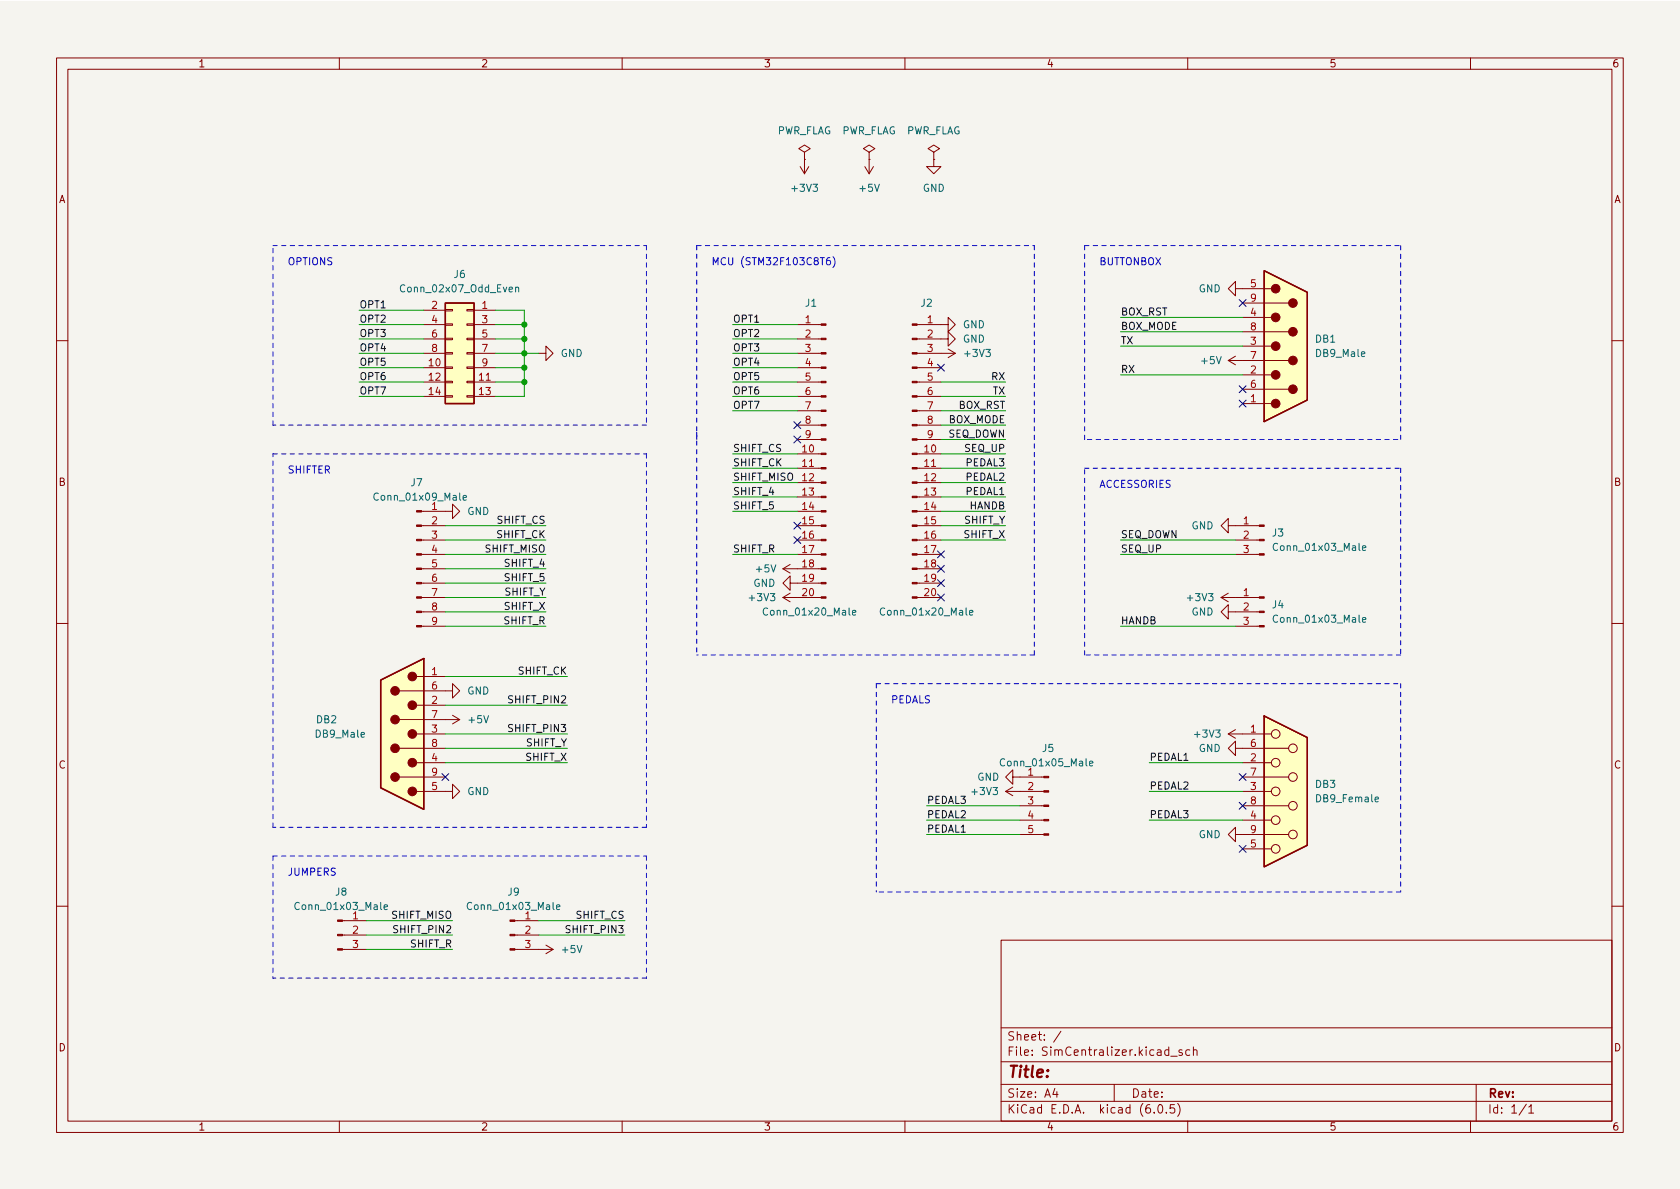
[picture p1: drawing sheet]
<svg xmlns="http://www.w3.org/2000/svg" width="297mm" height="210mm" viewBox="0 0 297 210" stroke-linecap="round" stroke-linejoin="round" font-family="sans-serif">
<path d="M0 .2h297v210.1h-297z" fill="#f5f4ef" stroke="#f5f4ef" stroke-width=".18"/>
<g fill="none" stroke="#840000" stroke-width=".18">
<path d="M10 10.2h277v190.1h-277zM12 12.2h273v186.1h-273zM60 10.2v2M110 10.2v2M160 10.2v2M210 10.2v2M260 10.2v2M141.5 29.5l.7 1.2M142.2 26.9l1.1-.6-1.1-.7-1 .7 1 .6v1.3M142.2 28.2h.1M142.2 28.2v2.5M143 29.5l-.8 1.2"/>
<path d="M152.9 29.5l.8 1.2M153.7 26.9l1-.6-1-.7-1 .7 1 .6v1.3M153.7 28.2h.1M153.7 28.2v2.5M154.4 29.5l-.7 1.2M165.1 28.2v1.3h1.3l-1.3 1.2-1.3-1.2h1.3M165.1 26.9l1-.6-1-.7-1 .7 1 .6v1.3M165.1 28.2h.1M74.9 54.9h3.8M74.9 57.4h3.8M74.9 59.9h3.8M78.7 59.8h1.3v.3h-1.3z"/>
<path d="M78.7 57.3h1.3v.2h-1.3zM78.7 54.7h1.3v.3h-1.3zM82.5 59.8h1.3v.3h-1.3zM82.5 57.3h1.3v.2h-1.3zM82.5 54.7h1.3v.3h-1.3zM83.8 54.9h3.8M83.8 57.4h3.8M83.8 59.9h3.8M141 57.4h4.2M141 59.9h4.2M162.2 57.4h5.4v-1.3l1.3 1.3-1.3 1.3v-1.3M162.2 59.9h5.4v-1.2l1.3 1.2-1.3 1.3v-1.3"/>
<path d="M218.4 51v-1.2l-1.2 1.2 1.2 1.3v-1.3h6.4M219.7 58.7h8.1M219.7 56.1h5.1M219.7 53.6h8.1M10 60.2h2M74.9 65h3.8M74.9 67.6h3.8M74.9 70.1h3.8M74.9 62.5h3.8M78.7 70h1.3v.2h-1.3zM78.7 67.4h1.3v.3h-1.3zM78.7 64.9h1.3v.2h-1.3z"/>
<path d="M78.7 62.4h1.3v.2h-1.3zM82.5 70h1.3v.2h-1.3zM82.5 67.4h1.3v.3h-1.3zM82.5 64.9h1.3v.2h-1.3zM82.5 62.4h1.3v.2h-1.3zM83.8 65h3.8M83.8 67.6h3.8M83.8 70.1h3.8M83.8 62.5h3.8M95.2 62.5h1.3v-1.3l1.3 1.3-1.3 1.2v-1.2M141 65h4.2M141 67.6h4.2"/>
<path d="M141 70.1h4.2M141 62.5h4.2M141 77.7h4.2M141 75.2h4.2M141 72.6h4.2M162.2 65h4.2M162.2 67.6h4.2M162.2 70.1h4.2M162.2 62.5h6.7M162.2 77.7h4.2M162.2 75.2h4.2M162.2 72.6h4.2"/>
<path d="M167.6 61.7l1.3 .8M168.9 62.5l-1.3 .7M217.2 63.7h10.6M217.2 63.7l1.2 .8M218.4 63l-1.2 .7M219.7 71.4h5.1M219.7 68.8h8.1M219.7 66.3h5.1M219.7 61.2h5.1M285 60.2h2M74.5 90.4h5.5v-1.3l1.3 1.3-1.3 1.3v-1.3M74.5 98h4.2"/>
<path d="M74.5 95.5h4.2M74.5 93h4.2M139.7 99.8l-1.3 .8M141 98h4.2M141 95.5h4.2M141 93h4.2M141 90.4h4.2M141 87.9h4.2M141 85.3h4.2M141 82.8h4.2M141 80.3h4.2M162.2 98h4.2"/>
<path d="M162.2 95.5h4.2M162.2 93h4.2M162.2 90.4h4.2M162.2 87.9h4.2M162.2 85.3h4.2M162.2 82.8h4.2M162.2 80.3h4.2M217.2 93v1.2l-1.3-1.2 1.3-1.3v1.3h5.5M218.4 98h4.3M218.4 95.5h4.3M10 110.2h2M73.7 119.6h5"/>
<path d="M74.5 110.7h4.2M74.5 108.2h4.2M74.5 105.7h4.2M74.5 100.6h4.2M74.5 103.1h4.2M138.4 105.7h6.8M138.4 105.7l1.3 .7M138.4 100.6l1.3 .7M138.4 100.6h6.8M139.7 103.1v-1.3l-1.3 1.3 1.3 1.3v-1.3h5.5M139.7 104.9l-1.3 .8M162.2 105.7h4.2"/>
<path d="M162.2 100.6h4.2M162.2 103.1h4.2M215.9 105.7h6.8M215.9 105.7l1.3 .7M217.2 108.2v1.3l-1.3-1.3 1.3-1.3v1.3h5.5M217.2 104.9l-1.3 .8M218.4 110.7h4.3M285 110.2h2M70.6 122.2h9.4v-1.3l1.3 1.3-1.3 1.2v-1.2M70.6 137.4h8.1M70.6 132.3h8.1M70.6 127.2h10.7"/>
<path d="M73.7 139.9h6.3v-1.2l1.3 1.2-1.3 1.3v-1.3M73.7 134.9h5M73.7 129.8h5M73.7 124.7h5M80 126.5l1.3 .7M81.3 127.2l-1.3 .8M177.8 139.9l1.3 .8M177.8 139.9h6.8M179.1 137.4v-1.3l-1.3 1.3 1.3 1.3v-1.3h5.5M179.1 139.2l-1.3 .7M217.2 129.8h7.6M217.2 129.8l1.2 .8"/>
<path d="M218.4 132.3v-1.2l-1.2 1.2 1.2 1.3v-1.3h9.4M218.4 129l-1.2 .8M219.7 139.9h5.1M219.7 137.4h8.1M219.7 134.9h5.1M180.3 147.6h4.3M180.3 145h4.3M180.3 142.5h4.3M218.4 147.6v-1.3l-1.2 1.3 1.2 1.2v-1.2h9.4M219.7 150.1h5.1M219.7 145h5.1M219.7 142.5h8.1"/>
<path d="M10 160.2h2M60.6 167.9h4.2M60.6 165.3h4.2M60.6 162.8h4.2M91 167.9h6.8M91 165.3h4.2M91 162.8h4.2M96.5 167.1l1.3 .8M97.8 167.9l-1.3 .8M177 166.3h108v32h-108zM285 160.2h2M60 198.3v2"/>
<path d="M110 198.3v2M160 198.3v2M177 194.8h108M177 191.8h108M177 187.8h108M177 181.8h108M186.5 192.5l-.4 1h1M186.9 193v1M187.6 182.4l-1.3 1.9M197 191.8v3M204.1 196.7v.1M204.9 195.4l.2-.1a.81 .81 0 0 1 .6 .7 .81 .81 0 0 1-.3 .8h-.2a.81 .81 0 0 1-.6-.6 .81 .81 0 0 1 .3-.8z"/>
<path d="M206.2 196.7v.1M207 186.8h1.1M207.6 195.3h-.7v.7l.2-.1 .5 .1 .1 .2-.1 .5-.2 .1-.5-.1M208.2 195.1a1.72 1.72 0 0 1 0 2.3M209 185.7l-.4-.1-.2 .2 .1 .3 .5 .1v.4h-.6M210 198.3v2M210.4 185.7l-.5-.1-.3 .3v.4l.2 .3h.6M211 185.8l.2-.2 .4 .1v.9M211 185.1v1.5M260 198.3v2M261 191.8v6.5M269.9 195.3l-1.3 1.9"/>
<path d="M270.3 195.8l.4-.5v1.5M270.3 196.8h.9"/>
<circle cx="225.6" cy="134.9" r=".76"/>
<circle cx="225.6" cy="129.8" r=".76"/>
<circle cx="225.6" cy="139.9" r=".76"/>
<circle cx="228.6" cy="137.4" r=".76"/>
<circle cx="228.6" cy="132.3" r=".76"/>
<circle cx="225.6" cy="150.1" r=".76"/>
<circle cx="225.6" cy="145" r=".76"/>
<circle cx="228.6" cy="147.6" r=".76"/>
<circle cx="228.6" cy="142.5" r=".76"/>
</g>
<g fill="#ffffc2" stroke="#ffffc2" stroke-width=".18">
<path d="M78.7 53.6h5.1v17.8h-5.1z"/>
<path d="M223.5 126.6l7.6 3.8v19.1l-7.6 3.8z"/>
<path d="M223.5 47.9l7.6 3.8v19l-7.6 3.8z"/>
<path d="M67.3 120.3l7.6-3.8v26.6l-7.6-3.8z"/>
</g>
<path d="M78.7 53.6h5.1v17.8h-5.1zM223.5 47.9l7.6 3.8v19l-7.6 3.8zM67.3 120.3l7.6-3.8v26.6l-7.6-3.8zM223.5 126.6l7.6 3.8v19.1l-7.6 3.8z" fill="none" stroke="#840000" stroke-width=".25"/>
<path d="M91.2 50.9l.1-.1h.4v.8M91.2 50.8v.8M81.9 88l.6-.1-.1-.2-.3-.1-.2 .2v.6h.5M240.9 96.9l.6-.1-.1-.2-.3-.1-.2 .2 .1 .6h.4M150.7 108.3l.6-.1v-.2l-.4-.1-.2 .2 .1 .6h.5M171.4 108.3l.6-.1v-.2l-.4-.1-.2 .2 .1 .6h.5M240.9 109.6l.6-.1-.1-.2-.3-.1-.2 .2 .1 .6h.4M192.6 135l.6-.1v-.2l-.4-.1-.2 .2 .1 .6h.5M67.9 160.4l.6-.1v-.2l-.4-.1-.2 .2 .1 .6h.5M98.4 160.4l.6-.1-.1-.2-.3-.1-.2 .2 .1 .6h.4" fill="none" stroke="#006464" stroke-width=".18"/>
<g fill="#840000" stroke="#840000" stroke-width=".18">
<path d="M90.2 167.8h.8v.2h-.8z"/>
<path d="M90.2 165.2h.8v.3h-.8z"/>
<path d="M90.2 162.7h.8v.2h-.8z"/>
<path d="M59.7 167.8h.9v.2h-.9z"/>
<path d="M59.7 165.2h.9v.3h-.9z"/>
<path d="M59.7 162.7h.9v.2h-.9z"/>
<path d="M222.7 110.6h.8v.3h-.8z"/>
<path d="M222.7 108.1h.8v.2h-.8z"/>
<path d="M222.7 105.5h.8v.3h-.8z"/>
<path d="M222.7 97.9h.8v.3h-.8z"/>
<path d="M222.7 95.4h.8v.2h-.8z"/>
<path d="M222.7 92.8h.8v.3h-.8z"/>
<path d="M184.6 147.4h.8v.3h-.8z"/>
<path d="M184.6 144.9h.8v.3h-.8z"/>
<path d="M184.6 142.4h.8v.2h-.8z"/>
<path d="M184.6 139.8h.8v.3h-.8z"/>
<path d="M184.6 137.3h.8v.2h-.8z"/>
<path d="M161.3 105.5h.9v.3h-.9z"/>
<path d="M161.3 103h.9v.2h-.9z"/>
<path d="M161.3 100.5h.9v.2h-.9z"/>
<path d="M161.3 97.9h.9v.3h-.9z"/>
<path d="M161.3 95.4h.9v.2h-.9z"/>
<path d="M161.3 92.8h.9v.3h-.9z"/>
<path d="M161.3 90.3h.9v.2h-.9z"/>
<path d="M161.3 87.8h.9v.2h-.9z"/>
<path d="M161.3 85.2h.9v.3h-.9z"/>
<path d="M161.3 82.7h.9v.2h-.9z"/>
<path d="M161.3 80.1h.9v.3h-.9z"/>
<path d="M161.3 77.6h.9v.2h-.9z"/>
<path d="M161.3 75.1h.9v.2h-.9z"/>
<path d="M161.3 72.5h.9v.3h-.9z"/>
<path d="M161.3 70h.9v.2h-.9z"/>
<path d="M161.3 67.4h.9v.3h-.9z"/>
<path d="M161.3 64.9h.9v.2h-.9z"/>
<path d="M161.3 62.4h.9v.2h-.9z"/>
<path d="M161.3 59.8h.9v.3h-.9z"/>
<path d="M161.3 57.3h.9v.2h-.9z"/>
<path d="M145.2 105.5h.8v.3h-.8z"/>
<path d="M145.2 103h.8v.2h-.8z"/>
<path d="M145.2 100.5h.8v.2h-.8z"/>
<path d="M145.2 97.9h.8v.3h-.8z"/>
<path d="M145.2 95.4h.8v.2h-.8z"/>
<path d="M145.2 92.8h.8v.3h-.8z"/>
<path d="M145.2 90.3h.8v.2h-.8z"/>
<path d="M145.2 87.8h.8v.2h-.8z"/>
<path d="M145.2 85.2h.8v.3h-.8z"/>
<path d="M145.2 82.7h.8v.2h-.8z"/>
<path d="M145.2 80.1h.8v.3h-.8z"/>
<path d="M145.2 77.6h.8v.2h-.8z"/>
<path d="M145.2 75.1h.8v.2h-.8z"/>
<path d="M145.2 72.5h.8v.3h-.8z"/>
<path d="M145.2 70h.8v.2h-.8z"/>
<path d="M145.2 67.4h.8v.3h-.8z"/>
<path d="M145.2 64.9h.8v.2h-.8z"/>
<path d="M145.2 62.4h.8v.2h-.8z"/>
<path d="M145.2 59.8h.8v.3h-.8z"/>
<path d="M145.2 57.3h.8v.2h-.8z"/>
<path d="M73.7 110.6h.8v.3h-.8z"/>
<path d="M73.7 108.1h.8v.2h-.8z"/>
<path d="M73.7 105.5h.8v.3h-.8z"/>
<path d="M73.7 103h.8v.2h-.8z"/>
<path d="M73.7 100.5h.8v.2h-.8z"/>
<path d="M73.7 97.9h.8v.3h-.8z"/>
<path d="M73.7 95.4h.8v.2h-.8z"/>
<path d="M73.7 92.8h.8v.3h-.8z"/>
<path d="M73.7 90.3h.8v.2h-.8z"/>
<circle cx="225.6" cy="71.4" r=".76"/>
<circle cx="225.6" cy="66.3" r=".76"/>
<circle cx="225.6" cy="61.2" r=".76"/>
<circle cx="225.6" cy="56.1" r=".76"/>
<circle cx="225.6" cy="51" r=".76"/>
<circle cx="228.6" cy="68.8" r=".76"/>
<circle cx="228.6" cy="63.7" r=".76"/>
<circle cx="228.6" cy="58.7" r=".76"/>
<circle cx="228.6" cy="53.6" r=".76"/>
<circle cx="72.9" cy="119.6" r=".76"/>
<circle cx="72.9" cy="124.7" r=".76"/>
<circle cx="72.9" cy="129.8" r=".76"/>
<circle cx="72.9" cy="134.9" r=".76"/>
<circle cx="72.9" cy="139.9" r=".76"/>
<circle cx="69.8" cy="122.2" r=".76"/>
<circle cx="69.8" cy="127.2" r=".76"/>
<circle cx="69.8" cy="132.3" r=".76"/>
<circle cx="69.8" cy="137.4" r=".76"/>
</g>
<path d="M146.7 45.6h-.3a.86 .86 0 0 0 0 1.2l.4-.1 .1-.4-.3-.3h-.2l-.3 .3M147.3 45.4a1.46 1.46 0 0 1 0 1.9" fill="none" stroke="#0000c2" stroke-width=".18"/>
<g fill="none" stroke="#0000c2" stroke-width=".18" stroke-dasharray=".8 .8">
<path d="M48.3 43.4h66M114.3 43.4v31.8M123.2 43.4h59.7M182.9 43.4v72.4M191.8 43.4h55.8M247.6 43.4v34.3M48.3 75.2v-31.8M114.3 75.2h-66M123.2 76.4v39.4M123.2 77.7v-34.3M191.8 77.7v-34.3M238.8 77.7h-47"/>
<path d="M238.8 77.7h8.8M48.3 80.3h66M114.3 80.3v66M191.8 82.8h55.8M247.6 82.8v33M182.9 115.8h-59.7M191.8 115.8v-33M247.6 115.8h-55.8M154.9 120.9h92.7M154.9 120.9v36.8M247.6 120.9v36.8M48.3 146.3v-66"/>
<path d="M48.3 151.4h66M48.3 151.4v21.6M114.3 151.4v21.6M114.3 146.3h-66M247.6 157.7h-92.7M114.3 173h-66"/>
</g>
<g fill="none" stroke="#009600" stroke-width=".18">
<path d="M63.5 57.4h11.4M63.5 59.9h11.4M63.5 54.9h11.4M87.6 54.9h5.1v15.2h-5.1M87.6 57.4h5.1M87.6 59.9h5.1M129.5 57.4h11.5M129.5 59.9h11.5M198.1 58.7h21.6M198.1 56.1h21.6M63.5 67.6h11.4M63.5 65h11.4"/>
<path d="M63.5 62.5h11.4M63.5 70.1h11.4M87.6 67.6h5.1M87.6 65h5.1M87.6 62.5h7.6M129.5 67.6h11.5M129.5 65h11.5M129.5 62.5h11.5M129.5 70.1h11.5M129.5 72.6h11.5M166.4 67.6h11.4M166.4 70.1h11.4"/>
<path d="M166.4 77.7h11.4M166.4 75.2h11.4M166.4 72.6h11.4M198.1 66.3h21.6M198.1 61.2h21.6M78.7 95.5h17.8M78.7 98h17.8M78.7 93h17.8M129.5 98h11.5M129.5 87.9h11.5M129.5 85.3h11.5M129.5 90.4h11.5"/>
<path d="M129.5 80.3h11.5M129.5 82.8h11.5M166.4 95.5h11.4M166.4 87.9h11.4M166.4 93h11.4M166.4 85.3h11.4M166.4 90.4h11.4M166.4 80.3h11.4M166.4 82.8h11.4M198.1 95.5h20.3M198.1 98h20.3M78.7 110.7h17.8"/>
<path d="M78.7 103.1h17.8M78.7 105.7h17.8M78.7 100.6h17.8M78.7 119.6h21.6M78.7 108.2h17.8M198.1 110.7h20.3M78.7 124.7h21.6M78.7 134.9h21.6M78.7 132.3h21.6M78.7 129.8h21.6M203.2 134.9h16.5M203.2 139.9h16.5"/>
<path d="M163.8 145h16.5M163.8 142.5h16.5M163.8 147.6h16.5M203.2 145h16.5M64.8 162.8h15.2M64.8 165.3h15.2M64.8 167.9h15.2M95.2 162.8h15.3M95.2 165.3h15.3"/>
</g>
<g fill="none" stroke="#000084" stroke-width=".18">
<path d="M219.1 53l1.2 1.2M220.3 53l-1.2 1.2M140.4 77.1l1.2 1.2M140.4 74.6l1.2 1.2M141.6 74.6l-1.2 1.2M141.6 77.1l-1.2 1.2M165.8 64.4l1.2 1.2M167 64.4l-1.2 1.2M219.1 68.2l1.2 1.2M219.1 70.8l1.2 1.2M220.3 68.2l-1.2 1.2M220.3 70.8l-1.2 1.2"/>
<path d="M140.4 94.9l1.2 1.2M140.4 92.3l1.2 1.3M141.6 94.9l-1.2 1.2M141.6 92.3l-1.2 1.3M165.8 100l1.2 1.2M165.8 97.4l1.2 1.2M167 100l-1.2 1.2M167 97.4l-1.2 1.2M165.8 102.5l1.2 1.2M165.8 105l1.2 1.3M167 102.5l-1.2 1.2M167 105l-1.2 1.3"/>
<path d="M78.1 136.8l1.2 1.2M79.3 136.8l-1.2 1.2M219.1 136.8l1.2 1.2M220.3 136.8l-1.2 1.2M219.1 149.5l1.2 1.2M219.1 141.9l1.2 1.2M220.3 149.5l-1.2 1.2M220.3 141.9l-1.2 1.2"/>
</g>
<g fill="#009600" stroke="#009600" stroke-width=".18">
<circle cx="92.7" cy="57.4" r=".46"/>
<circle cx="92.7" cy="67.6" r=".46"/>
<circle cx="92.7" cy="65" r=".46"/>
<circle cx="92.7" cy="62.5" r=".46"/>
<circle cx="92.7" cy="59.9" r=".46"/>
</g>
<text font-size="2.8" fill="#840000" x="178" y="190.6">Title:</text>
<g font-size="2.1" fill="#840000">
<text x="178" y="184">Sheet: /</text>
<text x="178" y="186.7">File: SimCentralizer.kicad_sch</text>
<text x="178" y="196.9">KiCad E.D.A. kicad (6.0.5)</text>
<text x="178" y="194.1">Size: A4</text>
<text x="200" y="194.1">Date:</text>
<text x="263" y="194.1">Rev:</text>
<text x="263" y="196.9">Id: 1/1</text>
</g>
<g font-size="1.8" fill="#840000">
<text x="35" y="11.9">1</text>
<text x="85" y="11.9">2</text>
<text x="135" y="11.9">3</text>
<text x="185" y="11.9">4</text>
<text x="235" y="11.9">5</text>
<text x="285" y="11.9">6</text>
<text x="10.3" y="35.9">A</text>
<text x="285.3" y="35.9">A</text>
<text x="10.3" y="85.9">B</text>
<text x="285.3" y="85.9">B</text>
<text x="10.3" y="135.9">C</text>
<text x="285.3" y="135.9">C</text>
<text x="10.3" y="185.9">D</text>
<text x="285.3" y="185.9">D</text>
<text x="35" y="199.9">1</text>
<text x="85" y="199.9">2</text>
<text x="135" y="199.9">3</text>
<text x="185" y="199.9">4</text>
<text x="235" y="199.9">5</text>
<text x="285" y="199.9">6</text>
</g>
<g font-size="1.8" fill="#006464">
<text x="137.3" y="23.7">PWR_FLAG</text>
<text x="148.7" y="23.7">PWR_FLAG</text>
<text x="160.1" y="23.7">PWR_FLAG</text>
<text x="140.2" y="33.9">+3V3</text>
<text x="152.1" y="33.9">+5V</text>
<text x="163.1" y="33.9">GND</text>
<text x="71.2" y="51.7">Conn_02x07_Odd_Even</text>
<text x="80.3" y="49.1">J6</text>
<text x="211.9" y="51.7">GND</text>
<text x="142.4" y="54.2">J1</text>
<text x="162.8" y="54.2">J2</text>
<text x="170.2" y="58">GND</text>
<text x="99.1" y="63.1">GND</text>
<text x="170.2" y="60.6">GND</text>
<text x="170.7" y="63.1">+3V3</text>
<text x="212.5" y="64.4">+5V</text>
<text x="232.6" y="60.6">DB1</text>
<text x="232.8" y="63.1">DB9_Male</text>
<text x="66.6" y="88.5">Conn_01x09_Male</text>
<text x="72.7" y="86">J7</text>
<text x="82.6" y="91.1">GND</text>
<text x="210.7" y="93.6">GND</text>
<text x="225" y="94.9">J3</text>
<text x="133.8" y="101.2">+5V</text>
<text x="225.6" y="97.4">Conn_01x03_Male</text>
<text x="132.6" y="106.3">+3V3</text>
<text x="133.2" y="103.8">GND</text>
<text x="210.1" y="106.3">+3V3</text>
<text x="225" y="107.6">J4</text>
<text x="135.5" y="108.8">Conn_01x20_Male</text>
<text x="156.2" y="108.8">Conn_01x20_Male</text>
<text x="210.7" y="108.8">GND</text>
<text x="225.6" y="110.1">Conn_01x03_Male</text>
<text x="82.6" y="122.8">GND</text>
<text x="55.9" y="130.4">DB9_Male</text>
<text x="56" y="127.9">DB2</text>
<text x="83" y="127.9">+5V</text>
<text x="211.3" y="130.4">+3V3</text>
<text x="177.4" y="135.5">Conn_01x05_Male</text>
<text x="181.8" y="137.2">1</text>
<text x="184.3" y="133">J5</text>
<text x="211.9" y="133">GND</text>
<text x="82.6" y="140.6">GND</text>
<text x="172" y="140.6">+3V3</text>
<text x="172.8" y="138">GND</text>
<text x="232.6" y="139.3">DB3</text>
<text x="232.9" y="141.9">DB9_Female</text>
<text x="211.9" y="148.2">GND</text>
<text x="52.7" y="160.9">Conn_01x03_Male</text>
<text x="59.3" y="158.4">J8</text>
<text x="83.1" y="160.9">Conn_01x03_Male</text>
<text x="89.8" y="158.4">J9</text>
<text x="99.5" y="168.5">+5V</text>
</g>
<g font-size="1.8" fill="#0000c2">
<text x="50.8" y="46.9">OPTIONS</text>
<text x="125.7" y="46.9">MCU (STM32F103C8T6)</text>
<text x="194.3" y="46.9">BUTTONBOX</text>
<text x="50.8" y="83.7">SHIFTER</text>
<text x="194.3" y="86.3">ACCESSORIES</text>
<text x="157.5" y="124.4">PEDALS</text>
<text x="50.8" y="154.8">JUMPERS</text>
</g>
<g font-size="1.8" fill="#a90000">
<text x="221.1" y="50.8">5</text>
<text x="221.1" y="53.3">9</text>
<text x="76.3" y="54.6">2</text>
<text x="76.3" y="57.1">4</text>
<text x="76.3" y="59.7">6</text>
<text x="85.2" y="54.6">1</text>
<text x="85.2" y="57.1">3</text>
<text x="85.2" y="59.7">5</text>
<text x="142.4" y="57.1">1</text>
<text x="142.4" y="59.7">2</text>
<text x="164" y="57.1">1</text>
<text x="164" y="59.7">2</text>
<text x="221.1" y="55.9">4</text>
<text x="221.1" y="58.4">8</text>
<text x="75.9" y="64.8">10</text>
<text x="76.3" y="62.2">8</text>
<text x="85.2" y="62.2">7</text>
<text x="85.2" y="64.8">9</text>
<text x="142.4" y="62.2">3</text>
<text x="142.4" y="64.8">4</text>
<text x="164" y="62.2">3</text>
<text x="164" y="64.8">4</text>
<text x="221.1" y="61">3</text>
<text x="221.1" y="63.5">7</text>
<text x="75.9" y="67.3">12</text>
<text x="75.9" y="69.8">14</text>
<text x="84.7" y="67.3">11</text>
<text x="84.7" y="69.8">13</text>
<text x="142.4" y="67.3">5</text>
<text x="142.4" y="69.8">6</text>
<text x="164" y="67.3">5</text>
<text x="164" y="69.8">6</text>
<text x="221.1" y="71.1">1</text>
<text x="221.1" y="66">2</text>
<text x="221.1" y="68.6">6</text>
<text x="142.4" y="72.4">7</text>
<text x="142.4" y="74.9">8</text>
<text x="142.4" y="77.5">9</text>
<text x="164" y="72.4">7</text>
<text x="164" y="74.9">8</text>
<text x="164" y="77.5">9</text>
<text x="141.9" y="80">10</text>
<text x="141.9" y="82.5">11</text>
<text x="163.5" y="80">10</text>
<text x="163.5" y="82.5">11</text>
<text x="141.9" y="85.1">12</text>
<text x="141.9" y="87.6">13</text>
<text x="163.5" y="85.1">12</text>
<text x="163.5" y="87.6">13</text>
<text x="76.3" y="90.2">1</text>
<text x="76.3" y="92.7">2</text>
<text x="76.3" y="95.2">3</text>
<text x="141.9" y="90.2">14</text>
<text x="141.9" y="92.7">15</text>
<text x="141.9" y="95.2">16</text>
<text x="163.5" y="90.2">14</text>
<text x="163.5" y="92.7">15</text>
<text x="163.5" y="95.2">16</text>
<text x="219.9" y="92.7">1</text>
<text x="219.9" y="95.2">2</text>
<text x="76.3" y="97.8">4</text>
<text x="76.3" y="100.3">5</text>
<text x="141.9" y="97.8">17</text>
<text x="141.9" y="100.3">18</text>
<text x="163.5" y="97.8">17</text>
<text x="163.5" y="100.3">18</text>
<text x="219.9" y="97.8">3</text>
<text x="76.3" y="102.9">6</text>
<text x="76.3" y="105.4">7</text>
<text x="76.3" y="107.9">8</text>
<text x="141.9" y="102.9">19</text>
<text x="141.9" y="105.4">20</text>
<text x="163.5" y="102.9">19</text>
<text x="163.5" y="105.4">20</text>
<text x="219.9" y="105.4">1</text>
<text x="219.9" y="107.9">2</text>
<text x="76.3" y="110.5">9</text>
<text x="219.9" y="110.5">3</text>
<text x="76.3" y="119.4">1</text>
<text x="76.3" y="124.5">2</text>
<text x="76.3" y="121.9">6</text>
<text x="76.3" y="129.5">3</text>
<text x="76.3" y="127">7</text>
<text x="221.1" y="129.5">1</text>
<text x="76.3" y="134.6">4</text>
<text x="76.3" y="132.1">8</text>
<text x="76.3" y="137.2">9</text>
<text x="221.1" y="134.6">2</text>
<text x="221.1" y="132.1">6</text>
<text x="221.1" y="137.2">7</text>
<text x="76.3" y="139.7">5</text>
<text x="181.8" y="139.7">2</text>
<text x="181.8" y="142.2">3</text>
<text x="221.1" y="139.7">3</text>
<text x="221.1" y="142.2">8</text>
<text x="181.8" y="144.8">4</text>
<text x="181.8" y="147.3">5</text>
<text x="221.1" y="144.8">4</text>
<text x="221.1" y="149.9">5</text>
<text x="221.1" y="147.3">9</text>
<text x="62.4" y="162.6">1</text>
<text x="62.4" y="165.1">2</text>
<text x="62.4" y="167.6">3</text>
<text x="92.9" y="162.6">1</text>
<text x="92.9" y="165.1">2</text>
<text x="92.9" y="167.6">3</text>
</g>
<g font-size="1.8" fill="#0f0f0f">
<text x="63.5" y="57">OPT2</text>
<text x="63.5" y="54.5">OPT1</text>
<text x="63.5" y="59.6">OPT3</text>
<text x="129.5" y="57">OPT1</text>
<text x="129.5" y="59.6">OPT2</text>
<text x="198.1" y="58.3">BOX_MODE</text>
<text x="198.1" y="55.8">BOX_RST</text>
<text x="63.5" y="62.1">OPT4</text>
<text x="63.5" y="64.7">OPT5</text>
<text x="129.5" y="62.1">OPT3</text>
<text x="129.5" y="64.7">OPT4</text>
<text x="198.1" y="65.9">RX</text>
<text x="198.1" y="60.9">TX</text>
<text x="63.5" y="67.2">OPT6</text>
<text x="63.5" y="69.7">OPT7</text>
<text x="129.5" y="67.2">OPT5</text>
<text x="129.5" y="69.7">OPT6</text>
<text x="175.3" y="67.2">RX</text>
<text x="175.5" y="69.7">TX</text>
<text x="129.5" y="72.3">OPT7</text>
<text x="167.5" y="77.4">SEQ_DOWN</text>
<text x="167.7" y="74.8">BOX_MODE</text>
<text x="169.4" y="72.3">BOX_RST</text>
<text x="129.5" y="79.9">SHIFT_CS</text>
<text x="129.5" y="82.4">SHIFT_CK</text>
<text x="170.6" y="79.9">SEQ_UP</text>
<text x="170.8" y="82.4">PEDAL3</text>
<text x="129.5" y="85">SHIFT_MISO</text>
<text x="129.5" y="87.5">SHIFT_4</text>
<text x="170.8" y="85">PEDAL2</text>
<text x="170.8" y="87.5">PEDAL1</text>
<text x="87.9" y="95.1">SHIFT_CK</text>
<text x="88" y="92.6">SHIFT_CS</text>
<text x="129.5" y="90.1">SHIFT_5</text>
<text x="170.5" y="95.1">SHIFT_X</text>
<text x="170.5" y="92.6">SHIFT_Y</text>
<text x="171.4" y="90.1">HANDB</text>
<text x="198.1" y="95.1">SEQ_DOWN</text>
<text x="85.9" y="97.7">SHIFT_MISO</text>
<text x="89.4" y="100.2">SHIFT_4</text>
<text x="129.5" y="97.7">SHIFT_R</text>
<text x="198.1" y="97.7">SEQ_UP</text>
<text x="89.2" y="105.3">SHIFT_Y</text>
<text x="89.2" y="107.8">SHIFT_X</text>
<text x="89.4" y="102.8">SHIFT_5</text>
<text x="89.1" y="110.4">SHIFT_R</text>
<text x="198.1" y="110.4">HANDB</text>
<text x="91.7" y="119.3">SHIFT_CK</text>
<text x="90.3" y="124.4">SHIFT_PIN2</text>
<text x="90.3" y="129.4">SHIFT_PIN3</text>
<text x="93.1" y="132">SHIFT_Y</text>
<text x="93.1" y="134.5">SHIFT_X</text>
<text x="203.2" y="134.5">PEDAL1</text>
<text x="163.8" y="142.1">PEDAL3</text>
<text x="203.2" y="139.6">PEDAL2</text>
<text x="163.8" y="144.7">PEDAL2</text>
<text x="163.8" y="147.2">PEDAL1</text>
<text x="203.2" y="144.7">PEDAL3</text>
<text x="69.4" y="162.5">SHIFT_MISO</text>
<text x="70" y="165">SHIFT_PIN2</text>
<text x="72.6" y="167.5">SHIFT_R</text>
<text x="100.5" y="165">SHIFT_PIN3</text>
<text x="101.9" y="162.5">SHIFT_CS</text>
</g>
</svg>
